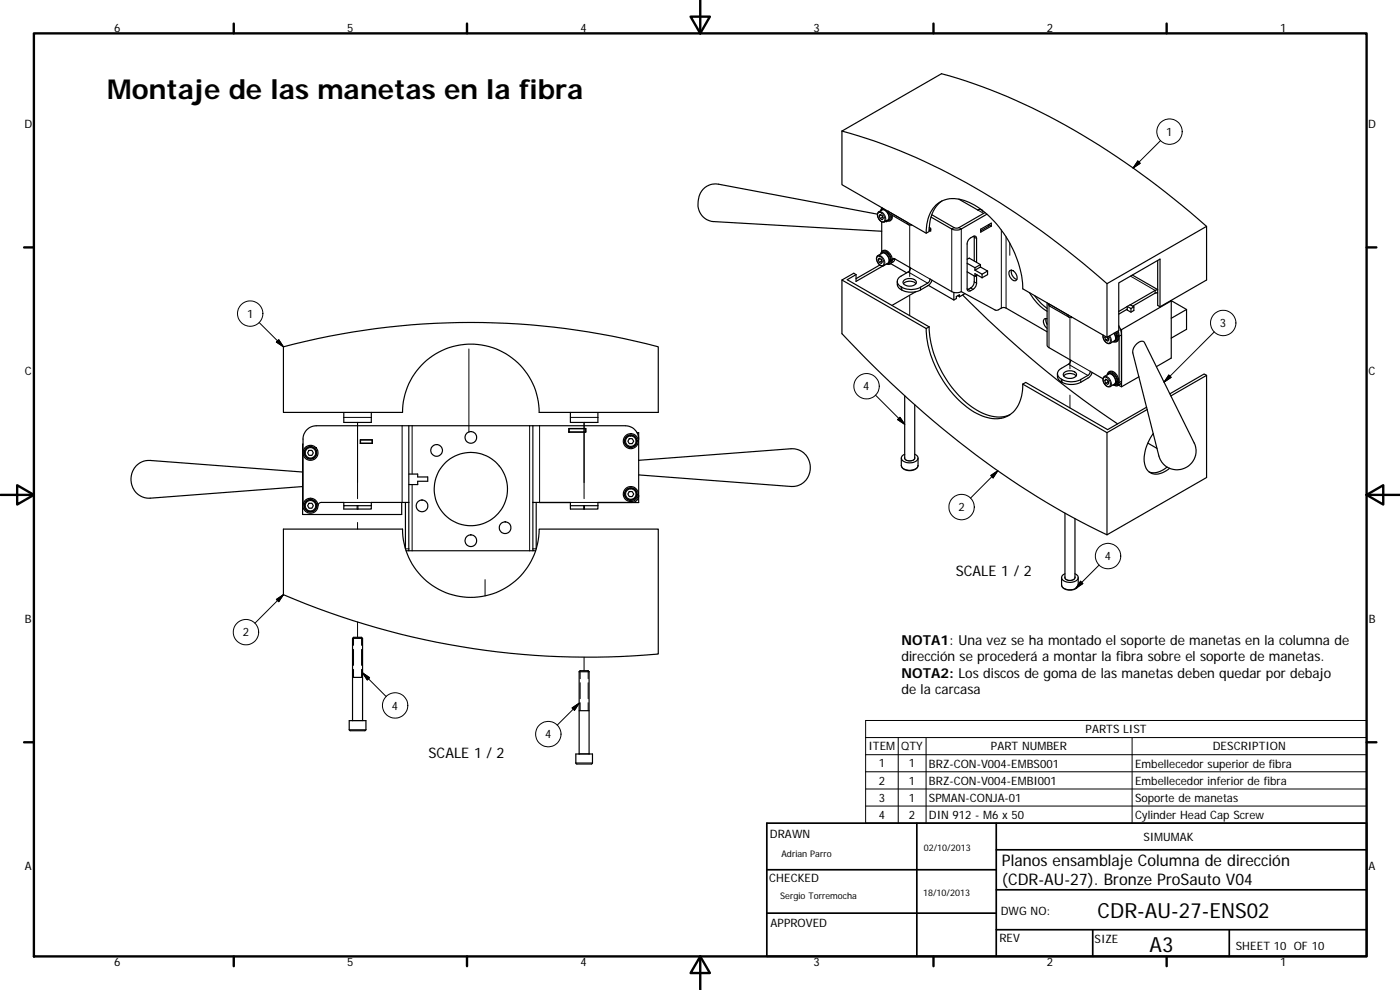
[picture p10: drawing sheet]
<svg xmlns="http://www.w3.org/2000/svg" width="420mm" height="297mm" viewBox="0 0 420 297" stroke-linecap="round" stroke-linejoin="round" font-family="sans-serif">
<g fill="none" stroke="#000" stroke-width=".3">
<path d="M341.5 48.3l.7 .7-2.1 1.4zM348.3 42.2l-8.2 8.2M263.4 76.9a1.8 1.8 0 0 1 1.6 2.7 1.79 1.79 0 0 1-1.6-2.7zM263.5 76.7a2.02 2.02 0 0 1 1.7 3M263.7 63.8a1.79 1.79 0 0 1 1.5 2.7 1.79 1.79 0 0 1-1.5-2.7zM263.7 63.5a2.03 2.03 0 0 1 1.8 3.1M264.7 63a2.04 2.04 0 0 1 1.7 3.1M266.6 63.4l5.8 3.3M268.5 77.6l-.7 .4M273 67.5v15.5M273.4 67.4h.1M286.4 68.3l-.8 .4v18.8"/>
<path d="M287.8 68.3l.7 .4v18.8M292.4 71.2l.7 .4M293.4 63l1.8 1M300.5 69v23.4M301.9 71.1v21.3M303.1 73v3.6M77.8 96.8l7.3 7.3M270.5 86.1v.8M270.6 86.2v.8M272.6 81.6l5.8 3.4M273 88.8v5.9M273.3 80.4l5.8 3.3"/>
<path d="M276.3 86.2v.8M290.6 86.8l.7 .4M291.3 86.4l.7 .4M292.4 84.6l.7 .4M314.7 91.1l5.8 3.4M314.8 91.7v12.6M321.1 95.2v15.5M321.5 95v.1M339.3 82.8l7.4 4.3v.8M347.2 87.8l-.1 .1M364.4 99.6l-15.1 15.1M83.7 101.9l1.4 2.2-2.2-1.5z"/>
<path d="M140.7 104.7v25M262.8 118.6l8.7 8.7M318.5 113.8v.8M318.7 113.9v.8M320.6 109.3l5.9 3.3M321.1 118.6v3.8M321.4 108.1l5.8 3.3M324.3 113.9v.8M331.1 100.6a1.87 1.87 0 0 0 1.8 2.3 1.52 1.52 0 0 0-.1-2M331.2 113.3a1.59 1.59 0 0 1 2 1.9 .76 .76 0 0 1-.6 .8 .76 .76 0 0 1-.8-.5 1.87 1.87 0 0 1-.6-2.2zM331.4 113a2.01 2.01 0 0 1 1.8 3M333 100.8a1.69 1.69 0 0 1 .2 2.2"/>
<path d="M336.6 100.5l-.7 .4M336.6 114.4l-.7 .4M350.8 112.5l.7 .7-2.2 1.5zM103.2 125.2h8.2M107.3 126.7v22.9M120.7 127.7v23M123.7 127.7v14.5M159 127.7v37.5M161.9 127.7v23M171.2 125.2h8.2M175.3 126.7v22.9M269.4 125.9l.7-.7 1.4 2.1z"/>
<path d="M270.5 139.6a2.88 2.88 0 0 0 4.1 1.2l.7-.5 .2-.7M271.5 137.2a1.43 1.43 0 0 0 2.2 1l.8-.5v-.5M271.5 137.4a1.74 1.74 0 0 0 3 0M103.2 150.7h8.2M107.2 151.7v1M107.3 156.8v1.9M107.4 151.7v1M123.7 145.4v19.8M171.2 150.7h8.2M175.2 151.7v1M175.4 151.7v1M297.4 142.7l2.1-1.5-1.5 2.2z"/>
<path d="M299.5 141.2l-8.2 8.3M82.9 179.9l2.2-1.5-1.4 2.1zM85.1 178.4l-8.6 8.6M121.7 164.7h1M145.6 173.9v4.9M159.9 164.7h1M318.6 175.5a2.87 2.87 0 0 0 4.1 1.1l.6-.5 .3-.6M319.6 173.1a1.42 1.42 0 0 0 2.2 1l.6-.4 .2-.6M319.6 173.2a1.74 1.74 0 0 0 3 0M324.3 174.4l.7 .7-2.1 1.4zM329.9 169.5l-7 7M106.1 191.3v2.3"/>
<path d="M106.1 194.8v4.8M107.3 186.6v4.6M108.5 191.3v2.3M108.5 194.8v4.8M175.3 197.2v4M104.8 218.9h5M105.8 216.2h3M106.1 200.8v2.4M108.5 200.8v2.4M108.8 201.9l7.1 7.1M108.8 201.9l2.1 1.4-.7 .7zM171.7 212.4l2.1-1.4-1.4 2.1z"/>
<path d="M173.8 211l-6.6 6.6M174.1 201.2v2.4M174.1 204.9v4.7M174.1 210.8v2.4M176.5 201.2v2.4M176.5 204.9v4.7M176.5 210.8v2.4M259.8 216.2h150.3v30.8h-150.3zM172.8 228.9h5M173.8 226.2h3M259.8 221.3h150.3M259.8 226.4h150.3"/>
<path d="M259.8 231.6h150.3M259.8 236.7h150.3M269.6 221.3v25.7M277.9 221.3v25.7M339.8 221.3v25.7M259.8 241.9h150.3"/>
<circle cx="351" cy="39.5" r="3.8"/>
<circle cx="75.1" cy="94.1" r="3.8"/>
<circle cx="367.1" cy="96.9" r="3.8"/>
<circle cx="260.1" cy="115.9" r="3.8"/>
<circle cx="93.2" cy="135.9" r="1.55"/>
<circle cx="189.3" cy="132.4" r="1.54"/>
<circle cx="93.2" cy="151.7" r="1.55"/>
<circle cx="189.3" cy="148.2" r="1.55"/>
<circle cx="288.6" cy="152.2" r="3.8"/>
<circle cx="332.5" cy="166.8" r="3.8"/>
<circle cx="73.8" cy="189.7" r="3.8"/>
<circle cx="118.6" cy="211.7" r="3.8"/>
<circle cx="164.6" cy="220.3" r="3.8"/>
</g>
<g fill="none" stroke="#000" stroke-width=".36">
<path d="M252.7 39.3a185.6 185.6 0 0 1 59.8 30 284.7 284.7 0 0 1 19.7 15.8M252.7 39.3l29.9-17.2a188.3 188.3 0 0 1 62.3 31.8l9.9 7.8 7.3 6.2v16.1l-14 8.1M252.7 39.3v16.1l25.3 14.6 .8-.5a10.5 10.5 0 0 1 3.9-9.2M287.7 59.8l5.7 3.2 .7-.2 .8 .4M263.3 76.9l1.4-.9a2 2 0 0 1 1.8 3l-1.3 .7a2.05 2.05 0 0 1-1.9-2.8zM263.3 64.3l-47.7-9a5.5 5.5 0 0 0-6.1 6.2 5.1 5.1 0 0 0 4.7 5l50.4 2.9M263.9 77.5l.6 .4 .3 .7-.3 .5-.6-.4-.3-.8zM264 79.5l-7.1 4.1M264.1 77.6l-.5 .3M264.2 64.4l.6 .3 .3 .8-.3 .4-.6-.3-.3-.8zM264.3 63.2a1.11 1.11 0 0 1 1.1-.4 1.11 1.11 0 0 1 .8 .8 1.77 1.77 0 0 1 .2 2.6l-.2 .1M264.4 64.5l-.5 .3"/>
<path d="M264.5 77.8l.1 .5M264.6 78.3l-.7 .4M264.6 78.3l.1 .1M264.6 62.3v.2M264.6 66.6v8.9M264.7 63l-1 .5a1.94 1.94 0 0 0 0 2.1 1.94 1.94 0 0 0 1.8 1l.9-.5M264.7 75.8a1.8 1.8 0 0 1 2.5 1.6 .67 .67 0 0 1-.3 1M264.7 64.7l.2 .5M264.8 75.3a2.01 2.01 0 0 1 2.7 1.5 1.67 1.67 0 0 1-.5 2.4M264.8 62.4l-.4 .7M264.9 65.2l-.7 .4M264.9 65.2h.1"/>
<path d="M265 79.8l-8.1 4.6v-2M265.2 62.6l-.6 .3M266 66.3h.1M266.1 66.2l.1 .1M266.2 66.2l-.1 .1M266.5 63.4h.1M266.6 63.4l.3 .7 5.8 3.4M266.8 78.5h.1M266.8 78.3l.1 .1M266.9 78.5l-.3 .6-.5 .1M266.9 78.4a2.28 2.28 0 0 0-2.3-2.6l-.3 .4a1.07 1.07 0 0 1 .9-1 1.07 1.07 0 0 1 1.2 .6 2.51 2.51 0 0 1 .6 3.5l-.9-.1M267 64.2a1.42 1.42 0 0 1-.5 2"/>
<path d="M267.2 78.1h.1M267.3 78.1l-.4 .4M267.3 78.1l-.3 .7-.5 .3M267.3 79.1l4.8 2.8M267.4 64.4a1.22 1.22 0 0 1 .1 1.3 1.22 1.22 0 0 1-1.1 .6l-.3-.1M267.8 64.6a1.36 1.36 0 0 1-.8 1.7M268.5 77.6l4.8 2.8-.6 1.1-2.2 1.3a1.75 1.75 0 0 0-1.2 1.8 1.75 1.75 0 0 0 1.3 1.6 6 6 0 0 0 5.7 0l2.3-1.3 .5-1.2 6.5 3.8a3.3 3.3 0 0 0 2.9 0l10.2 5.5 .5 .1 1.9-.8 .8 .1 12.4 7.1M268.5 77.6h-.6l-.1 .4M268.5 77.6l-.3 .8-.6 .4M272.4 66.8a.64 .64 0 0 0 .3 .6 .64 .64 0 0 0 .7 0M272.4 66.7v.1M278 70a10.2 10.2 0 0 1 4.5-9.6 10.9 10.9 0 0 1 10.7 1.6 32.1 32.1 0 0 1 13.7 24.7l25.3 14.5 3.6-2v-14.3l12.3-7.2v14.4"/>
<path d="M278.9 68.7l.4 .3M278.9 68.2l.4 .3v.9l-.5-.3M290.2 77.8l.7-.4 3.3 2M290.2 79l2.4 1.3M292.3 70.8l.1 7.5M293.1 78.7v-7.1a.64 .64 0 0 0-.3-.7 .64 .64 0 0 0-.8 .1 2.49 2.49 0 0 0-1.8 2.2v13.4a.65 .65 0 0 0 .4 .7 .65 .65 0 0 0 .7-.1 2.7 2.7 0 0 0 1.8-2v-2.5M294.2 79.4l-1.6 .9M294.2 79.4v.7M294.3 68.8l3.2-1.8v.8l-3.2 1.9zM295.6 63.8l-7.8 4.5-.6 .2-.8-.2-6.8-3.9M296.2 64.3l-7.7 4.4a3.3 3.3 0 0 1-2.9 0l-6.2-3.6M296.8 67.4l.7 .4"/>
<path d="M296.8 67.4v.4l-2.5 1.4M347.4 78.1v13.5l.7 .5M362.1 67.9l-29.9 17.2v16.1M252.7 84v16.1a276.4 276.4 0 0 0 71.7 56.4l7.8 4 29.9-17.2v-30.7l-.7-.4-10.3 6M256.9 82.4l-2.6 1.5 24.5 14.2M256.9 82.4l-.7-.4-3.5 2 25.3 14.6M271.1 85.1a2.74 2.74 0 0 1 3.8 0M271.4 84.1a2.53 2.53 0 0 1 3.6 .5 2.27 2.27 0 0 1-3.4 .9 .81 .81 0 0 1-.6-.6 .81 .81 0 0 1 .4-.8zM274.8 87.5l-7.1 4.1M278 98.6a31.8 31.8 0 0 0 15.2 25.5 9.3 9.3 0 0 0 10.3 0 10.8 10.8 0 0 0 3.4-8.8M278.6 85.6l7.7 4.4v-2.2M278.8 98.1a31.9 31.9 0 0 0 15.2 25.4 10.4 10.4 0 0 0 9.1 .9"/>
<path d="M278.8 98.1l-.8 .5M279.7 84.1l-.8 1.3-2.6 1.6a5.6 5.6 0 0 1-6.8-1l-.2-1.5M287.5 88.8l.5 .2M288 89v-.6l-1 .6v.6l-.7 .4M288.9 88.5a297.5 297.5 0 0 0 46.5 38.7M289.6 88.1l-1.6 .9M290.2 81.6l2.4 1.3M292.4 82.8v1.8a2.54 2.54 0 0 1-1.8 2.2l-.3 .1M292.6 81l2.1 1.3M292.6 80.3v.7M293.3 82.5l-.7 .4v-.8l2.1 1.2M294.2 80.1l2.2 1.2"/>
<path d="M294.2 80.1l-1.6 .9M294.7 82.3v1M296.4 81.3l-1.7 1M296.4 81.3v1.1l-1.7 .9M303 81.2a1.88 1.88 0 0 1 2.3 2 .87 .87 0 0 1-.6 1.1 .87 .87 0 0 1-1.1-.6 2.08 2.08 0 0 1-.6-2.5zM303.6 81a2.41 2.41 0 0 0 1.6 2.8M309 87.8a15.5 15.5 0 0 0 5.3 5.6M310.5 88.7a14.8 14.8 0 0 0 3.8 3.8M313.9 95.6v.9l.4 .8M314.3 95.7a.87 .87 0 0 0-1.1 .2 .87 .87 0 0 0 0 1.1l.4 .9 .7 .6M314.3 90.8v12.9l.5 .6 6.6 3.8-.6 1.1-2.3 1.3a1.74 1.74 0 0 0-1.1 1.7 1.74 1.74 0 0 0 1.3 1.7 6 6 0 0 0 5.6 0l2.3-1.4 .6-1.1 3.8 2.2M314.7 91.1l.2 .7 5.9 3.3"/>
<path d="M320.5 94.5a.64 .64 0 0 0 .3 .7 .64 .64 0 0 0 .7-.1M320.5 94.4v.1M334.4 100l.5 1.4M334.7 99.8l.3 .6a.65 .65 0 0 1-.1 1M334.9 99.7a1.86 1.86 0 0 1-.1 2.9l-.7-.1M335.1 99.5a1.92 1.92 0 0 1-.1 3M335.6 99.3l.3 1.6v13.9a.87 .87 0 0 1-.5 .9 .87 .87 0 0 1-.9-.1M335.8 97.7l.6 1.6 .2 1.2M336.6 98.9v17.2M338.3 92l-2.5 1.5M338.3 92.8l-2.5 1.5M338.3 91.9v1.1l1.1 .7 .9-.5v-1.1"/>
<path d="M338.3 91.9l1.1 .7M339.2 91.4l1.1 .7M339.2 91.4l-.9 .5M339.4 92.6v1.1M339.8 82.5l7.6 4.4M340.3 92.1l-.9 .5M347.1 87.9h-.4l-6.8 4M347.2 87.8l.2 .1M347.4 87l-.7 .1-7.5 4.4M351.4 90.2l.1 .1-14.9 8.6-.4-.2M351.4 90.2l4.7 2.7M351.5 90.3v17.1l-4.4 2.6"/>
<path d="M356.1 92.9l-4.6 2.6M356.1 92.9v5.9l-4.6 2.7M85.1 104.1a220.3 220.3 0 0 1 112.5 0v19.6h-35.8a20.5 20.5 0 0 0-20.5-20.4 20.5 20.5 0 0 0-20.5 20.4h-35.7zM271.5 118.7v18.7M306.9 115.3l25.3 14.5 12.1-6.9M306.9 115.3l.9-.6 24.6 14.2 11.7-6.7M319.2 112.8a2.71 2.71 0 0 1 3.7 0M319.3 111.9a2.58 2.58 0 0 1 3.8 .4 2.11 2.11 0 0 1-3.2 1 .94 .94 0 0 1-.6-1.4zM327.8 111.8l-.8 1.3-2.7 1.6a5.7 5.7 0 0 1-6.7-1l-.2-1.6M331.3 113l1.4-.8a1.99 1.99 0 0 1 1.7 3.1l-1.2 .7a1.98 1.98 0 0 1-1.9-3zM331.8 100.9l-.3 .3 .3 .8 .7 .4 .3-.4-.4-.9M331.8 113.8l.7 .3 .3 .8-.3 .5-.7-.4-.3-.8z"/>
<path d="M331.9 101l-.4 .2M332.1 113.9l-.6 .3M332.4 114.1l.2 .5M332.4 101.1l.2 .5M332.6 114.6l-.8 .4M332.6 114.6h.1M332.6 101.6l-.8 .4M332.6 101.6h.1M332.6 112.1a1.48 1.48 0 0 1 2.3 1l.3 1.2-.3 .4M332.8 111.6a1.93 1.93 0 0 1 2.7 1.5 1.65 1.65 0 0 1-.5 2.4M334.3 100a1.63 1.63 0 0 1 .1 2.3l-1.2 .7a2.07 2.07 0 0 1-2.2-2.5M334.8 114.7l.1 .1"/>
<path d="M334.8 101.4h.1M334.8 114.6l.1 .1M334.8 101.5h.1M334.9 114.8l-.3 .5-.5 .2M334.9 101.5l-.3 .9-.5 .1M334.9 114.7a2.52 2.52 0 0 0-2.1-2.7l-.5 .5a1.08 1.08 0 0 1 .9-1 1.08 1.08 0 0 1 1.2 .6 2.53 2.53 0 0 1 .6 3.4h-.9M335.1 101.1h.1M335.1 114.4h.1M335.2 101.1l-.3 .4M335.2 101.1v.7l-.7 .6M335.2 114.4l-.3 .4M335.2 114.4l-.1 .6-.6 .4"/>
<path d="M336.6 114.4l-.3 .8-.9 .5M341.3 103a1.38 1.38 0 0 1 2.2-.2l14.9 30.1a5.7 5.7 0 0 1-3.2 7.7 5.7 5.7 0 0 1-7.4-3.8l-7.8-30.9a3.3 3.3 0 0 1 1.3-2.9zM341.8 113.1l-5.2 3-.9-.5M362.1 112.6l-10.7 6.2M90.9 133.2l-.1 21.2h29.8v-3.7M92.7 135.1h.9l.4 .8-.4 .7h-.9l-.4-.7zM93.8 137.5l.1 .1M94 137.4l.1 .1M94.1 137.5l-.2 .1M94.1 137.5a1.9 1.9 0 0 0 .3-3.1 1.9 1.9 0 0 0-3 1 1.9 1.9 0 0 0 2.2 2.3l.3-.1M108.1 132h3.6v1h-3.6zM108.1 132h3.6v1h-3.6"/>
<path d="M108.2 132v1M111.4 123.7v3h-8.2v-3M122.7 127.7h-27.8a4 4 0 0 0-4 4v20M122.7 127.7v37.5h-.9M122.7 127.7h37.2M159.9 127.7h27.8a4 4 0 0 1 4 4M159.9 127.7v37.5h.8M170.7 128.6h5.1v1h-5.1M170.7 128.6h5.1v1.1h-5.1zM170.8 128.6v1M179.4 123.7v3h-8.2v-3M188.9 131.6h.8l.5 .8-.5 .7h-.8l-.5-.7z"/>
<path d="M191.2 129.8h.5v21h-12.3M191.2 132.2a1.9 1.9 0 0 0-2.9-1.6 1.9 1.9 0 0 0 0 3.3 1.9 1.9 0 0 0 2.9-1.5M191.2 132.4h-.2M191.2 132.2v.2M191.2 132.2h-.2M191.7 138.1l45.7-3.5a5.7 5.7 0 0 1 5.8 5.7 5.7 5.7 0 0 1-5.8 5.7l-45.7-3.5M270.5 137.4v2.2a2.61 2.61 0 0 0 3.6 1.4l.9-.4 .5-.6v-2.6M271.5 136.3a1.16 1.16 0 0 0-1 1.2 1.16 1.16 0 0 0 1 1.1 2.9 2.9 0 0 0 4-1.1l-.2-.7-.8-.5M274.5 121.4v16M332.2 129.8v30.7M344.5 132.9l2.7 1.7M346.1 130.1a11.7 11.7 0 0 0-2.4 9.8 3.5 3.5 0 0 0 5.3 1.9l2-1.3"/>
<path d="M85.1 158.7h35.7a20.5 20.5 0 0 0 20.5 20.5 20.5 20.5 0 0 0 20.5-20.5h35.8v37.5a232.7 232.7 0 0 1-112.5-17.8zM90.8 141.6l-45.7-3.4a5.7 5.7 0 0 0-5.8 5.6 5.7 5.7 0 0 0 5.8 5.7l45.7-3.5M92.7 151h.9l.4 .7-.4 .8h-.9l-.4-.8zM94.9 152.1h.1M94.9 151.9h.2M95.1 151.9a1.91 1.91 0 0 0-2.5-2 1.91 1.91 0 0 0-.8 3.1 1.91 1.91 0 0 0 3.2-.6v-.3M95.1 151.9l-.1 .2M95.4 151.7l.2-.6 .8-.4h6.8v1M103.2 151.7h8.2v1h-8.2zM121.7 150.7v14M122.7 150.7h-11.3v1M122.7 142.2h2.7v.9h3v1.3h-3v1h-2.7"/>
<path d="M159.9 150.7h2M160.9 150.7v14M161.9 150.7l9.3 .1M161.9 150.7h9.3v1M171.2 151.7h8.2v1h-8.2zM188.9 147.5h.8l.5 .7-.5 .8h-.8l-.5-.8zM191 148.6h.2M191 148.4h.2M191.2 148.4v.2M191.2 148.4a1.9 1.9 0 0 0-2.5-2 1.9 1.9 0 0 0-.8 3.1 1.9 1.9 0 0 0 3.2-.6l.1-.3M191.7 148.7a1.97 1.97 0 0 1-2 2h-10.3v1M319.6 154v19.2"/>
<path d="M322.6 155.6v17.6M350.3 140.1a5.7 5.7 0 0 1-5.4 1.5M122.7 165.2h37.2M318.6 173.3v2.2a2.8 2.8 0 0 0 4 1.2l.9-.9 .1-2.5M319.6 172.1a1.16 1.16 0 0 0-1 1.2 1.16 1.16 0 0 0 1 1.2 2.87 2.87 0 0 0 4-1.2l-.3-.6-.7-.6M105.8 191.5l.3-.3h2.4l.3 .3M105.8 191.5h3M105.8 191.5v24.7M108.8 191.5v24.7M104.8 216.2h5v2.8l-.3 .2h-4.5l-.2-.3zM105.8 216.2h.1M105.8 203.2h3"/>
<path d="M173.8 201.5l.3-.3h2.4l.3 .3M173.8 201.5l-.1 24.7M173.8 201.5h3M173.8 213.2h3M176.8 201.5l.1 24.7M172.8 226.2h5v2.8l-.3 .2h-4.6z"/>
<circle cx="93.2" cy="135.9" r="1.74"/>
<circle cx="93.2" cy="135.9" r="2.26"/>
<circle cx="131" cy="135.1" r="1.75"/>
<circle cx="141.3" cy="131.2" r="1.75"/>
<circle cx="189.3" cy="132.4" r="2.25"/>
<circle cx="189.3" cy="132.4" r="1.75"/>
<circle cx="93.2" cy="151.7" r="1.74"/>
<circle cx="93.2" cy="151.7" r="2.25"/>
<circle cx="126.7" cy="151.8" r="1.76"/>
<circle cx="141.3" cy="146.7" r="11"/>
<circle cx="151.6" cy="158.3" r="1.74"/>
<circle cx="189.3" cy="148.2" r="2.25"/>
<circle cx="189.3" cy="148.2" r="1.75"/>
<circle cx="141.3" cy="162.2" r="1.74"/>
</g>
<g fill="#000">
<circle cx="266.1" cy="66.3" r=".18"/>
<circle cx="266.6" cy="63.4" r=".18"/>
<circle cx="268.5" cy="77.6" r=".18"/>
<circle cx="273.4" cy="67.4" r=".18"/>
<circle cx="294.8" cy="63.1" r=".18"/>
<circle cx="314.7" cy="91.1" r=".18"/>
<circle cx="321.5" cy="95.1" r=".18"/>
</g>
<g fill="none" stroke="#000" stroke-width=".71">
<path d="M10.2 10h399.9v277h-399.9zM70.2 7.1v2.9M140.2 7.1v2.9M207.3 5h5.8l-2.9 5zM210.2 0v10M280.2 7.1v2.9M350.1 7.1v2.9M7.2 74.2h3M410.1 74.2h3M.2 148.5h10M5.2 145.6l5 2.9-5 2.9zM410.1 148.5l5-2.9v5.8z"/>
<path d="M410.1 148.5h10M7.2 222.7h3M410.1 222.7h3M70.2 287v2.9M140.2 287v2.9M210.2 287l2.9 5h-5.8zM210.2 287v10M280.2 287v2.9M350.1 287v2.9"/>
</g>
<path d="M230.1 247h180v40h-180zM275.2 247v40M299 255h111.1M299 247v40M230.1 274h68.9M230.1 261h68.9M299 279h111.1M299 267h111.1M327.9 279v8M368.9 279v8" fill="none" stroke="#000" stroke-width=".51"/>
<path d="M341.5 48.3l.7 .7-2.1 1.4zM83.7 101.9l1.4 2.2-2.2-1.5zM350.8 112.5l.7 .7-2.2 1.5zM269.4 125.9l.7-.7 1.4 2.1zM297.4 142.7l2.1-1.5-1.5 2.2zM324.3 174.4l.7 .7-2.1 1.4zM82.9 179.9l2.2-1.5-1.4 2.1zM108.8 201.9l2.1 1.4-.7 .7zM171.7 212.4l2.1-1.4-1.4 2.1z" fill="#000" stroke="#000" stroke-width=".3"/>
<text font-size="8.2" x="32.2" y="29.8">Montaje de las manetas en la fibra</text>
<g font-size="6.3">
<text x="329.4" y="275.4">CDR-AU-27-ENS02</text>
<text x="345" y="285.6">A3</text>
</g>
<g font-size="4.8">
<text x="300.7" y="259.9">Planos ensamblaje Columna de dirección</text>
<text x="300.7" y="265.6">(CDR-AU-27). Bronze ProSauto V04</text>
</g>
<g font-size="4.4">
<text x="286.8" y="172.8">SCALE 1 / 2</text>
<text x="128.6" y="227.4">SCALE 1 / 2</text>
</g>
<g font-size="4.1">
<text x="270.6" y="193.5">NOTA1: Una vez se ha montado el soporte de manetas en la columna de</text>
<text x="270.6" y="198.4">dirección se procederá a montar la fibra sobre el soporte de manetas.</text>
<text x="270.6" y="203.4">NOTA2: Los discos de goma de las manetas deben quedar por debajo</text>
<text x="270.6" y="208.3">de la carcasa</text>
</g>
<g font-size="3.5">
<text x="34.2" y="9.6">6</text>
<text x="104.2" y="9.6">5</text>
<text x="174.2" y="9.6">4</text>
<text x="244.2" y="9.6">3</text>
<text x="314.2" y="9.6">2</text>
<text x="384.2" y="9.6">1</text>
<text x="7.3" y="38.4">D</text>
<text x="350" y="40.8">1</text>
<text x="410.6" y="38.4">D</text>
<text x="74.2" y="95.4">1</text>
<text x="366.1" y="98.2">3</text>
<text x="7.4" y="112.6">C</text>
<text x="410.8" y="112.6">C</text>
<text x="259.1" y="117.2">4</text>
<text x="287.6" y="153.4">2</text>
<text x="331.6" y="168.1">4</text>
<text x="7.5" y="186.9">B</text>
<text x="72.9" y="190.9">2</text>
<text x="410.8" y="186.9">B</text>
<text x="117.6" y="212.9">4</text>
<text x="163.6" y="221.5">4</text>
<text x="325.8" y="220">PARTS LIST</text>
<text x="260.7" y="225.1">ITEM</text>
<text x="270.5" y="225.2">QTY</text>
<text x="297.4" y="225.1">PART NUMBER</text>
<text x="364" y="225.2">DESCRIPTION</text>
<text x="263.7" y="230.3">1</text>
<text x="272.8" y="230.3">1</text>
<text x="278.8" y="230.3">BRZ-CON-V004-EMBS001</text>
<text x="340.6" y="230.3">Embellecedor superior de fibra</text>
<text x="263.7" y="235.4">2</text>
<text x="272.8" y="235.4">1</text>
<text x="278.8" y="235.4">BRZ-CON-V004-EMBI001</text>
<text x="340.6" y="235.5">Embellecedor inferior de fibra</text>
<text x="263.7" y="240.6">3</text>
<text x="263.7" y="245.7">4</text>
<text x="272.8" y="240.5">1</text>
<text x="272.8" y="245.7">2</text>
<text x="278.8" y="240.6">SPMAN-CONJA-01</text>
<text x="278.8" y="245.7">DIN 912 - M6 x 50</text>
<text x="340.6" y="240.6">Soporte de manetas</text>
<text x="340.6" y="245.7">Cylinder Head Cap Screw</text>
<text x="231.1" y="251.4">DRAWN</text>
<text x="343.1" y="252.3">SIMUMAK</text>
<text x="7.4" y="261.1">A</text>
<text x="410.8" y="261.1">A</text>
<text x="230.9" y="264.6">CHECKED</text>
<text x="300.3" y="274.5">DWG NO:</text>
<text x="231.3" y="278.2">APPROVED</text>
<text x="299.9" y="282.6">REV</text>
<text x="328.5" y="283">SIZE</text>
<text x="370.9" y="285.1">SHEET 10 OF 10</text>
<text x="34.2" y="289.9">6</text>
<text x="104.2" y="289.9">5</text>
<text x="174.2" y="289.9">4</text>
<text x="244.2" y="289.9">3</text>
<text x="314.2" y="289.9">2</text>
<text x="384.2" y="289.9">1</text>
</g>
<g font-size="2.7">
<text x="234.5" y="257.1">Adrian Parro</text>
<text x="277.3" y="255.2">02/10/2013</text>
<text x="234.2" y="269.7">Sergio Torremocha</text>
<text x="277" y="268.7">18/10/2013</text>
</g>
</svg>
